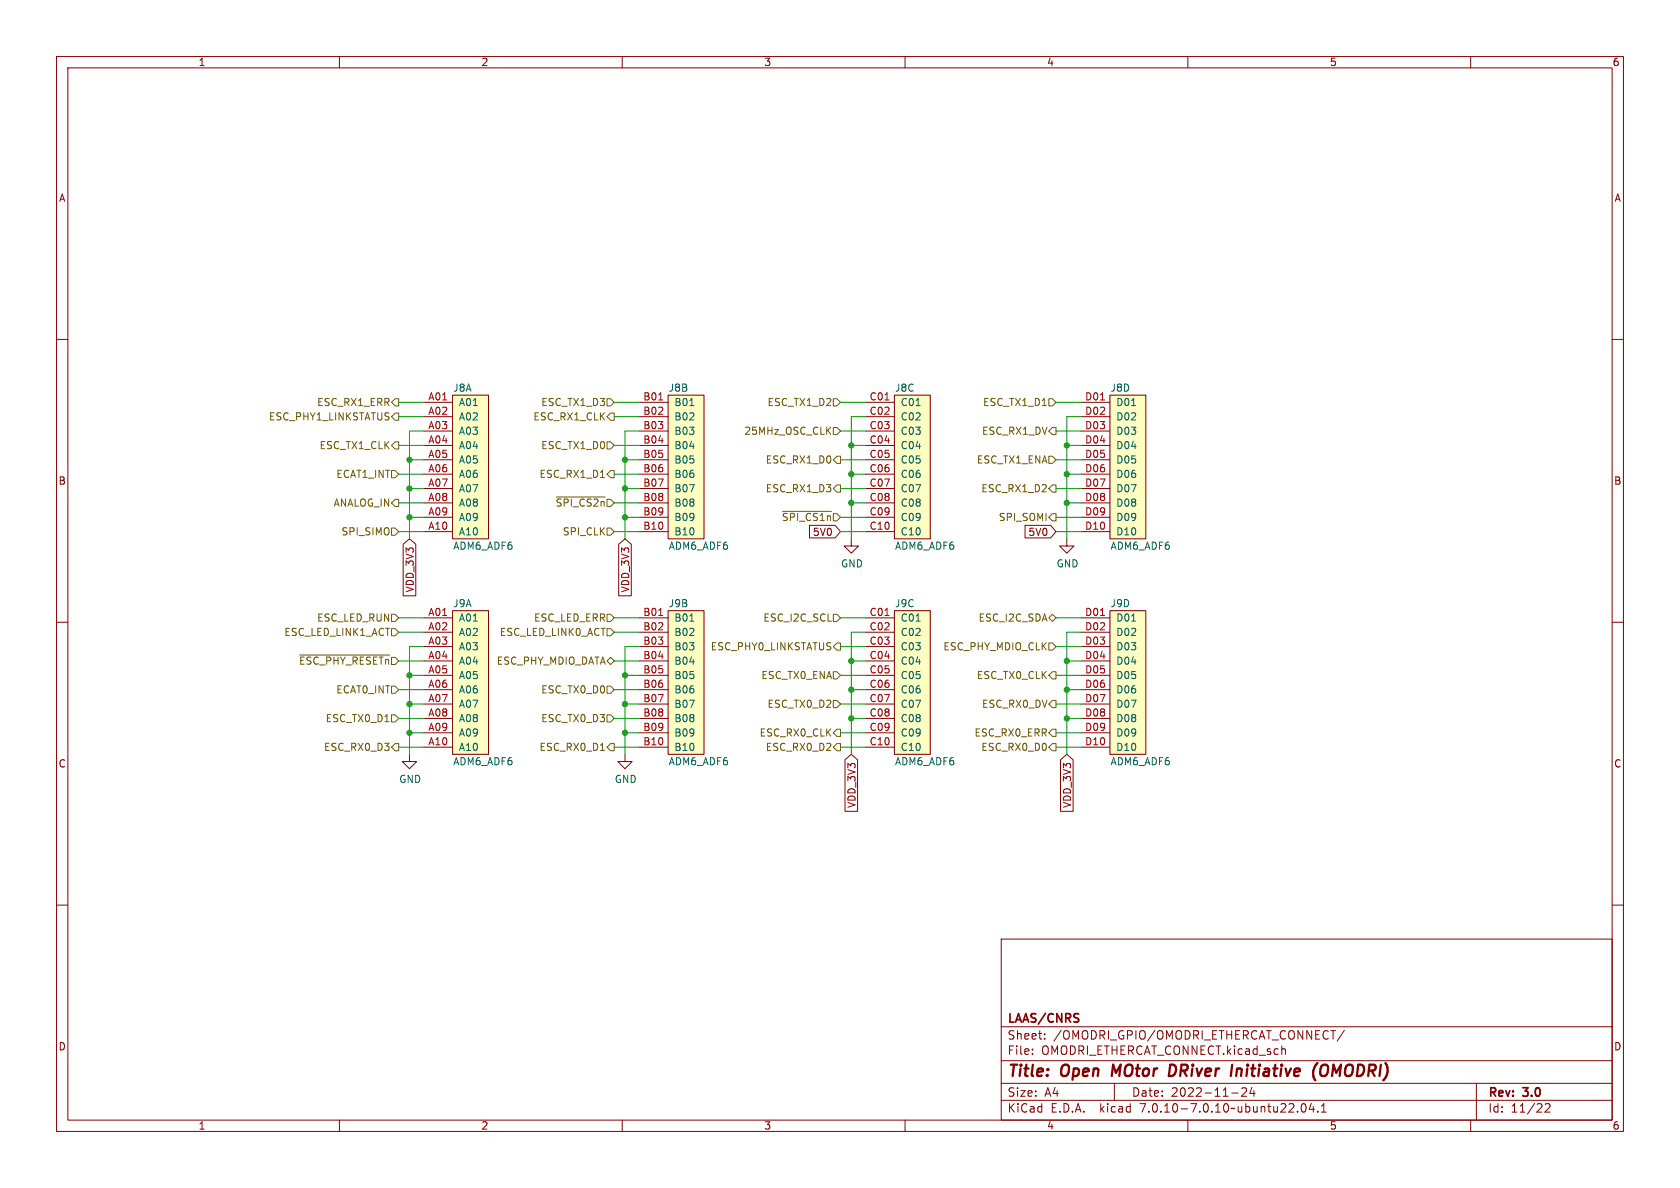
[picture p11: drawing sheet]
<svg xmlns="http://www.w3.org/2000/svg" width="297mm" height="210mm" viewBox="0 0 297 210" stroke-linecap="round" stroke-linejoin="round" font-family="sans-serif">
<g fill="none" stroke="#840000" stroke-width=".18">
<path d="M10 10h277v190h-277zM12 12h273v186h-273zM60 10v2M110 10v2M160 10v2M210 10v2M260 10v2M10 60h2M285 60h2M74.9 71.1h5.1M74.9 73.7h5.1M74.9 76.2h5.1"/>
<path d="M74.9 78.7h5.1M80 69.9h6.4v25.4h-6.4zM113 71.1h5.1M113 73.7h5.1M113 76.2h5.1M113 78.7h5.1M118.1 69.9h6.4v25.4h-6.4zM153 71.1h5.1M153 73.7h5.1M153 76.2h5.1M153 78.7h5.1M158.1 69.9h6.4v25.4h-6.4z"/>
<path d="M191.1 71.1h5.1M191.1 73.7h5.1M191.1 76.2h5.1M191.1 78.7h5.1M196.2 69.9h6.4v25.4h-6.4zM71.3 96.2l1.1-.9 1.1 .9v9.1h-2.2zM74.9 81.3h5.1M74.9 83.8h5.1M74.9 86.4h5.1M74.9 88.9h5.1M74.9 91.4h5.1M74.9 94h5.1"/>
<path d="M109.4 96.2l1.1-.9 1.1 .9v9.1h-2.2zM113 81.3h5.1M113 83.8h5.1M113 86.4h5.1M113 88.9h5.1M113 91.4h5.1M113 94h5.1M143.1 92.9h4.5l1 1.1-1 1.1h-4.5zM150.5 95.3v1.2h1.3l-1.3 1.3-1.3-1.3h1.3M153 81.3h5.1M153 83.8h5.1M153 86.4h5.1"/>
<path d="M153 88.9h5.1M153 91.4h5.1M153 94h5.1M181.2 92.9h4.5l1 1.1-1 1.1h-4.5zM188.6 95.3v1.2h1.3l-1.3 1.3-1.3-1.3h1.3M191.1 81.3h5.1M191.1 83.8h5.1M191.1 86.4h5.1M191.1 88.9h5.1M191.1 91.4h5.1M191.1 94h5.1M10 110h2"/>
<path d="M74.9 109.2h5.1M74.9 111.8h5.1M74.9 114.3h5.1M74.9 116.8h5.1M74.9 119.4h5.1M80 108h6.4v25.4h-6.4zM113 109.2h5.1M113 111.8h5.1M113 114.3h5.1M113 116.8h5.1M113 119.4h5.1M118.1 108h6.4v25.4h-6.4z"/>
<path d="M153 109.2h5.1M153 111.8h5.1M153 114.3h5.1M153 116.8h5.1M153 119.4h5.1M158.1 108h6.4v25.4h-6.4zM191.1 109.2h5.1M191.1 111.8h5.1M191.1 114.3h5.1M191.1 116.8h5.1M191.1 119.4h5.1M196.2 108h6.4v25.4h-6.4z"/>
<path d="M285 110h2M72.4 133.4v1.2h1.3l-1.3 1.3-1.3-1.3h1.3M74.9 121.9h5.1M74.9 124.5h5.1M74.9 127h5.1M74.9 129.5h5.1M74.9 132.1h5.1M110.5 133.4v1.2h1.3l-1.3 1.3-1.3-1.3h1.3M113 121.9h5.1M113 124.5h5.1M113 127h5.1M113 129.5h5.1"/>
<path d="M113 132.1h5.1M149.4 134.3l1.1-.9 1.1 .9v9.1h-2.2zM153 121.9h5.1M153 124.5h5.1M153 127h5.1M153 129.5h5.1M153 132.1h5.1M187.5 134.3l1.1-.9 1.1 .9v9.1h-2.2zM191.1 121.9h5.1M191.1 124.5h5.1M191.1 127h5.1M191.1 129.5h5.1"/>
<path d="M191.1 132.1h5.1M10 160h2M285 160h2M177 166h108v32h-108zM60 198v2M110 198v2M160 198v2M177 194.5h108M177 191.5h108M177 187.5h108M177 181.5h108M182.5 186.3v.1"/>
<path d="M182.5 185.5v.1M184.7 183.6v.1M184.7 182.8v.1M197 191.5v3M210 198v2M217.7 193.2h1.2M219.5 192.4l.6-.1 .2 .1 .1 .3-.9 1.1h.9M221.3 192.2l-.3 1.1h.9M221.7 192.8v1M227 185.4l.2 .2v.8M229.4 196.5v.1M230.2 195.2l.2-.1a.81 .81 0 0 1 .6 .6 .81 .81 0 0 1-.3 .8l-.2 .1a.81 .81 0 0 1-.3-1.4z"/>
<path d="M231.8 195l-.3 1.1h.9M232.2 195.6v1M233 196.5v.1M233.6 196.6h.9M233.6 195.5l.4-.4v1.5M237.7 182.1l-1.3 2M260 198v2M261 191.5v6.5M273.2 195.2l.5-.1 .3 .1v.3l-.9 1.1h.9"/>
</g>
<path d="M196.8 188.2l-.3 2M207.6 188.3l-.7-.1-.3 2h.5l.5-.3M218.7 188.9l-.2 1.3M219.3 188.9l-.6 .2M232.3 190.6l.2 .4M232.9 187.9l-.6 .9M234.6 188.3a.73 .73 0 0 0-1.1 .6l-.1 .6v.4l.2 .2a.71 .71 0 0 0 1-.2" fill="none" stroke="#840000" stroke-width=".4"/>
<g fill="#ffffc2" stroke="#ffffc2" stroke-width=".18">
<path d="M80 69.9h6.4v25.4h-6.4z"/>
<path d="M118.1 69.9h6.4v25.4h-6.4z"/>
<path d="M80 108h6.4v25.4h-6.4z"/>
<path d="M118.1 108h6.4v25.4h-6.4z"/>
<path d="M196.2 69.9h6.4v25.4h-6.4z"/>
<path d="M158.1 108h6.4v25.4h-6.4z"/>
<path d="M196.2 108h6.4v25.4h-6.4z"/>
<path d="M158.1 69.9h6.4v25.4h-6.4z"/>
</g>
<path d="M121.9 71.7h.8M162 71.7h.7M200.1 71.7h.7M121.9 109.8h.8M162 109.8h.7M200.1 109.8h.7" fill="none" stroke="#006464" stroke-width=".18"/>
<path d="M116.4 70.7h.8M156.5 70.7h.7M194.6 70.7h.7M116.4 108.8h.8M156.5 108.8h.7M194.6 108.8h.7" fill="none" stroke="#a90000" stroke-width=".18"/>
<g fill="none" stroke="#725600" stroke-width=".18">
<path d="M69.8 70.5h.7v1.3h-.7l-.6-.7zM69.8 73h.7v1.3h-.7l-.6-.6zM69.8 78.1h.7v1.3h-.7l-.6-.7zM107.3 78.1h.6l.7 .6-.7 .7h-.6zM107.3 70.5h.6l.7 .6-.7 .7h-.6zM107.9 73h.7v1.3h-.7l-.6-.6zM147.3 75.6h.7l.6 .6-.6 .6h-.7zM147.3 70.5h.7l.6 .6-.6 .7h-.7zM185.4 70.5h.7l.6 .6-.6 .7h-.7zM186.1 75.6h.6v1.2h-.6l-.7-.6zM69.2 83.2h.6l.7 .6-.7 .7h-.6zM69.2 93.3h.6l.7 .7-.7 .6h-.6z"/>
<path d="M69.8 88.3h.7v1.2h-.7l-.6-.6zM98.4 87.9h8.6M106.1 84.4h.8M107.3 93.3h.6l.7 .7-.7 .6h-.6zM107.9 83.2h.7v1.3h-.7l-.6-.7zM138.4 90.4h8.6M148 85.7h.6v1.3h-.6l-.7-.6zM148 80.6h.6v1.3h-.6l-.7-.6zM185.4 80.6h.7l.6 .7-.6 .6h-.7zM186.1 90.8h.6v1.3h-.6l-.7-.7zM186.1 85.7h.6v1.3h-.6l-.7-.6zM53 115.8h15.9"/>
<path d="M69.2 108.6h.6l.7 .6-.7 .7h-.6zM69.2 111.1h.6l.7 .7-.7 .6h-.6zM107.3 111.1h.6l.7 .7-.7 .6h-.6zM107.3 116.8l.6-.6 .7 .6-.7 .7zM107.3 108.6h.6l.7 .6-.7 .7h-.6zM147.3 108.6h.7l.6 .6-.6 .7h-.7zM147.3 118.7h.7l.6 .7-.6 .6h-.7zM148 113.7h.6v1.2h-.6l-.7-.6zM185.4 109.2l.7-.6 .6 .6-.6 .7zM185.4 113.7h.7l.6 .6-.6 .6h-.7zM186.1 118.7h.6v1.3h-.6l-.7-.6zM69.2 121.3h.6l.7 .6-.7 .7h-.6z"/>
<path d="M69.2 126.4h.6l.7 .6-.7 .6h-.6zM69.8 131.4h.7v1.3h-.7l-.6-.6zM106.1 132.7h.8M107.3 121.3h.6l.7 .6-.7 .7h-.6zM107.3 126.4h.6l.7 .6-.7 .6h-.6zM107.9 131.4h.7v1.3h-.7l-.6-.6zM147.3 123.8h.7l.6 .7-.6 .6h-.7zM148 128.9h.6v1.3h-.6l-.7-.7zM148 131.4h.6v1.3h-.6l-.7-.6zM186.1 131.4h.6v1.3h-.6l-.7-.6zM186.1 123.8h.6v1.3h-.6l-.7-.6zM186.1 128.9h.6v1.3h-.6l-.7-.7z"/>
</g>
<g fill="none" stroke="#009600" stroke-width=".18">
<path d="M70.5 78.7h4.4M70.5 73.7h4.4M70.5 71.1h4.4M74.9 76.2h-2.5v19.1M108.6 78.7h4.4M108.6 73.7h4.4M108.6 71.1h4.4M113 76.2h-2.5v19.1M148.6 76.2h4.4M148.6 71.1h4.4M150.5 78.7h2.5M153 73.7h-2.5v21.6"/>
<path d="M186.7 76.2h4.4M186.7 71.1h4.4M188.6 78.7h2.5M191.1 73.7h-2.5v21.6M70.5 94h4.4M70.5 83.8h4.4M70.5 88.9h4.4M72.4 81.3h2.5M72.4 86.4h2.5M72.4 91.4h2.5M108.6 94h4.4M108.6 83.8h4.4"/>
<path d="M108.6 88.9h4.4M110.5 81.3h2.5M110.5 86.4h2.5M110.5 91.4h2.5M148.6 94h4.4M148.6 81.3h4.4M148.6 86.4h4.4M148.6 91.4h4.4M150.5 83.8h2.5M150.5 88.9h2.5M186.7 94h4.4M186.7 81.3h4.4"/>
<path d="M186.7 86.4h4.4M186.7 91.4h4.4M188.6 83.8h2.5M188.6 88.9h2.5M70.5 109.2h4.4M70.5 111.8h4.4M70.5 116.8h4.4M72.4 119.4h2.5M74.9 114.3h-2.5v19.1M108.6 109.2h4.4M108.6 111.8h4.4M108.6 116.8h4.4"/>
<path d="M110.5 119.4h2.5M113 114.3h-2.5v19.1M148.6 114.3h4.4M148.6 109.2h4.4M148.6 119.4h4.4M150.5 116.8h2.5M153 111.8h-2.5v21.6M186.7 114.3h4.4M186.7 109.2h4.4M186.7 119.4h4.4M188.6 116.8h2.5M191.1 111.8h-2.5v21.6"/>
<path d="M70.5 132.1h4.4M70.5 127h4.4M70.5 121.9h4.4M72.4 129.5h2.5M72.4 124.5h2.5M108.6 132.1h4.4M108.6 127h4.4M108.6 121.9h4.4M110.5 129.5h2.5M110.5 124.5h2.5M148.6 132.1h4.4M148.6 129.5h4.4"/>
<path d="M148.6 124.5h4.4M150.5 127h2.5M150.5 121.9h2.5M186.7 132.1h4.4M186.7 129.5h4.4M186.7 124.5h4.4M188.6 127h2.5M188.6 121.9h2.5"/>
</g>
<g fill="#009600" stroke="#009600" stroke-width=".18">
<circle cx="110.5" cy="119.4" r=".46"/>
<circle cx="110.5" cy="124.5" r=".46"/>
<circle cx="110.5" cy="91.4" r=".46"/>
<circle cx="150.5" cy="78.7" r=".46"/>
<circle cx="110.5" cy="86.4" r=".46"/>
<circle cx="150.5" cy="88.9" r=".46"/>
<circle cx="188.6" cy="83.8" r=".46"/>
<circle cx="188.6" cy="88.9" r=".46"/>
<circle cx="188.6" cy="78.7" r=".46"/>
<circle cx="150.5" cy="83.8" r=".46"/>
<circle cx="72.4" cy="91.4" r=".46"/>
<circle cx="72.4" cy="86.4" r=".46"/>
<circle cx="72.4" cy="81.3" r=".46"/>
<circle cx="110.5" cy="81.3" r=".46"/>
<circle cx="150.5" cy="127" r=".46"/>
<circle cx="150.5" cy="121.9" r=".46"/>
<circle cx="188.6" cy="127" r=".46"/>
<circle cx="188.6" cy="121.9" r=".46"/>
<circle cx="188.6" cy="116.8" r=".46"/>
<circle cx="150.5" cy="116.8" r=".46"/>
<circle cx="72.4" cy="129.5" r=".46"/>
<circle cx="110.5" cy="129.5" r=".46"/>
<circle cx="72.4" cy="119.4" r=".46"/>
<circle cx="72.4" cy="124.5" r=".46"/>
</g>
<g font-size="2.8" fill="#840000">
<text x="178" y="190.9">Title:</text>
<text x="187.7" y="190.9">Open</text>
<text x="197.4" y="190.9">MOtor</text>
<text x="208.3" y="190.9">DRiver</text>
<text x="220.1" y="190.9">Initiative</text>
<text x="235.3" y="190.9">(OMODRI)</text>
</g>
<g font-size="2.1" fill="#840000">
<text x="178" y="184">Sheet:</text>
<text x="178" y="181.2">LAAS/CNRS</text>
<text x="186.2" y="184">/OMODRI_GPIO/OMODRI_ETHERCAT_CONNECT/</text>
<text x="178" y="186.7">File:</text>
<text x="184.1" y="186.7">OMODRI_ETHERCAT_CONNECT.kicad_sch</text>
<text x="178" y="196.9">KiCad</text>
<text x="178" y="194.1">Size:</text>
<text x="184.7" y="194.1">A4</text>
<text x="185.7" y="196.9">E.D.A.</text>
<text x="194.6" y="196.9">kicad</text>
<text x="200" y="194.1">Date:</text>
<text x="201.8" y="196.9">7.0.10-7.0.10~ubuntu22.04.1</text>
<text x="207" y="194.1">2022-11-24</text>
<text x="263" y="194.3">Rev:</text>
<text x="263" y="196.9">Id:</text>
<text x="267.1" y="196.9">11/22</text>
<text x="269.4" y="194.3">3.0</text>
</g>
<g font-size="1.8" fill="#840000">
<text x="35" y="11.9">1</text>
<text x="85" y="11.9">2</text>
<text x="135" y="11.9">3</text>
<text x="185" y="11.9">4</text>
<text x="235" y="11.9">5</text>
<text x="285" y="11.9">6</text>
<text x="10.3" y="35.9">A</text>
<text x="285.3" y="35.9">A</text>
<text x="10.3" y="85.9">B</text>
<text x="285.3" y="85.9">B</text>
<text x="143.6" y="94.9">5V0</text>
<text x="181.7" y="94.9">5V0</text>
<text x="73.3" y="104.8" transform="rotate(-90 73.3 104.8)">VDD_3V3</text>
<text x="111.4" y="104.8" transform="rotate(-90 111.4 104.8)">VDD_3V3</text>
<text x="10.3" y="135.9">C</text>
<text x="285.3" y="135.9">C</text>
<text x="151.4" y="142.9" transform="rotate(-90 151.4 142.9)">VDD_3V3</text>
<text x="189.5" y="142.9" transform="rotate(-90 189.5 142.9)">VDD_3V3</text>
<text x="10.3" y="185.9">D</text>
<text x="285.3" y="185.9">D</text>
<text x="35" y="199.9">1</text>
<text x="85" y="199.9">2</text>
<text x="135" y="199.9">3</text>
<text x="185" y="199.9">4</text>
<text x="235" y="199.9">5</text>
<text x="285" y="199.9">6</text>
</g>
<g font-size="1.8" fill="#725600">
<text x="56" y="72">ESC_RX1_ERR</text>
<text x="95.6" y="72">ESC_TX1_D3</text>
<text x="135.6" y="72">ESC_TX1_D2</text>
<text x="173.7" y="72">ESC_TX1_D1</text>
<text x="47.4" y="74.5">ESC_PHY1_LINKSTATUS</text>
<text x="94.2" y="74.5">ESC_RX1_CLK</text>
<text x="131.5" y="77.1">25MHz_OSC_CLK</text>
<text x="173.5" y="77.1">ESC_RX1_DV</text>
<text x="56.4" y="79.6">ESC_TX1_CLK</text>
<text x="95.6" y="79.6">ESC_TX1_D0</text>
<text x="135.3" y="82.1">ESC_RX1_D0</text>
<text x="172.6" y="82.1">ESC_TX1_ENA</text>
<text x="58.9" y="89.8">ANALOG_IN</text>
<text x="59.4" y="84.7">ECAT1_INT</text>
<text x="95.3" y="84.7">ESC_RX1_D1</text>
<text x="98.1" y="89.8">~{SPI_CS2n}</text>
<text x="135.3" y="87.2">ESC_RX1_D3</text>
<text x="173.4" y="87.2">ESC_RX1_D2</text>
<text x="60.3" y="94.8">SPI_SIMO</text>
<text x="99.4" y="94.8">SPI_CLK</text>
<text x="138.1" y="92.3">~{SPI_CS1n}</text>
<text x="176.5" y="92.3">SPI_SOMI</text>
<text x="50.2" y="112.6">ESC_LED_LINK1_ACT</text>
<text x="56" y="110.1">ESC_LED_RUN</text>
<text x="88.3" y="112.6">ESC_LED_LINK0_ACT</text>
<text x="94.3" y="110.1">ESC_LED_ERR</text>
<text x="134.9" y="110.1">ESC_I2C_SCL</text>
<text x="172.9" y="110.1">ESC_I2C_SDA</text>
<text x="52.8" y="117.7">~{ESC_PHY_RESETn}</text>
<text x="87.7" y="117.7">ESC_PHY_MDIO_DATA</text>
<text x="125.5" y="115.2">ESC_PHY0_LINKSTATUS</text>
<text x="166.7" y="115.2">ESC_PHY_MDIO_CLK</text>
<text x="59.4" y="122.8">ECAT0_INT</text>
<text x="95.6" y="122.8">ESC_TX0_D0</text>
<text x="134.5" y="120.2">ESC_TX0_ENA</text>
<text x="135.6" y="125.3">ESC_TX0_D2</text>
<text x="172.6" y="120.2">ESC_TX0_CLK</text>
<text x="173.5" y="125.3">ESC_RX0_DV</text>
<text x="57.5" y="127.9">ESC_TX0_D1</text>
<text x="95.6" y="127.9">ESC_TX0_D3</text>
<text x="134.2" y="130.4">ESC_RX0_CLK</text>
<text x="172.2" y="130.4">ESC_RX0_ERR</text>
<text x="57.2" y="132.9">ESC_RX0_D3</text>
<text x="95.3" y="132.9">ESC_RX0_D1</text>
<text x="135.3" y="132.9">ESC_RX0_D2</text>
<text x="173.4" y="132.9">ESC_RX0_D0</text>
</g>
<g font-size="1.8" fill="#a90000">
<text x="75.6" y="70.9">A01</text>
<text x="113.6" y="70.9">B01</text>
<text x="153.6" y="70.9">C01</text>
<text x="191.7" y="70.9">D01</text>
<text x="75.6" y="73.4">A02</text>
<text x="75.6" y="75.9">A03</text>
<text x="113.6" y="73.4">B02</text>
<text x="113.6" y="75.9">B03</text>
<text x="153.6" y="73.4">C02</text>
<text x="153.6" y="75.9">C03</text>
<text x="191.7" y="73.4">D02</text>
<text x="191.7" y="75.9">D03</text>
<text x="75.6" y="78.5">A04</text>
<text x="75.6" y="81">A05</text>
<text x="75.6" y="83.6">A06</text>
<text x="113.6" y="78.5">B04</text>
<text x="113.6" y="81">B05</text>
<text x="113.6" y="83.6">B06</text>
<text x="153.6" y="78.5">C04</text>
<text x="153.6" y="81">C05</text>
<text x="153.6" y="83.6">C06</text>
<text x="191.7" y="78.5">D04</text>
<text x="191.7" y="81">D05</text>
<text x="191.7" y="83.6">D06</text>
<text x="75.6" y="86.1">A07</text>
<text x="75.6" y="88.6">A08</text>
<text x="113.6" y="86.1">B07</text>
<text x="113.6" y="88.6">B08</text>
<text x="153.6" y="86.1">C07</text>
<text x="153.6" y="88.6">C08</text>
<text x="191.7" y="86.1">D07</text>
<text x="191.7" y="88.6">D08</text>
<text x="75.6" y="91.2">A09</text>
<text x="75.6" y="93.7">A10</text>
<text x="113.6" y="91.2">B09</text>
<text x="113.6" y="93.7">B10</text>
<text x="153.6" y="91.2">C09</text>
<text x="153.6" y="93.7">C10</text>
<text x="191.7" y="91.2">D09</text>
<text x="191.7" y="93.7">D10</text>
<text x="75.6" y="109">A01</text>
<text x="75.6" y="111.5">A02</text>
<text x="113.6" y="109">B01</text>
<text x="113.6" y="111.5">B02</text>
<text x="153.6" y="109">C01</text>
<text x="153.6" y="111.5">C02</text>
<text x="191.7" y="109">D01</text>
<text x="191.7" y="111.5">D02</text>
<text x="75.6" y="114">A03</text>
<text x="75.6" y="116.6">A04</text>
<text x="75.6" y="119.1">A05</text>
<text x="113.6" y="114">B03</text>
<text x="113.6" y="116.6">B04</text>
<text x="113.6" y="119.1">B05</text>
<text x="153.6" y="114">C03</text>
<text x="153.6" y="116.6">C04</text>
<text x="153.6" y="119.1">C05</text>
<text x="191.7" y="114">D03</text>
<text x="191.7" y="116.6">D04</text>
<text x="191.7" y="119.1">D05</text>
<text x="75.6" y="121.7">A06</text>
<text x="75.6" y="124.2">A07</text>
<text x="113.6" y="121.7">B06</text>
<text x="113.6" y="124.2">B07</text>
<text x="153.6" y="121.7">C06</text>
<text x="153.6" y="124.2">C07</text>
<text x="191.7" y="121.7">D06</text>
<text x="191.7" y="124.2">D07</text>
<text x="75.6" y="126.7">A08</text>
<text x="75.6" y="129.3">A09</text>
<text x="75.6" y="131.8">A10</text>
<text x="113.6" y="126.7">B08</text>
<text x="113.6" y="129.3">B09</text>
<text x="113.6" y="131.8">B10</text>
<text x="153.6" y="126.7">C08</text>
<text x="153.6" y="129.3">C09</text>
<text x="153.6" y="131.8">C10</text>
<text x="191.7" y="126.7">D08</text>
<text x="191.7" y="129.3">D09</text>
<text x="191.7" y="131.8">D10</text>
</g>
<g font-size="1.8" fill="#006464">
<text x="80" y="69.4">J8A</text>
<text x="81" y="72">A01</text>
<text x="118.1" y="69.4">J8B</text>
<text x="119.1" y="72">B01</text>
<text x="158.1" y="69.4">J8C</text>
<text x="159.1" y="72">C01</text>
<text x="196.2" y="69.4">J8D</text>
<text x="197.2" y="72">D01</text>
<text x="81" y="74.5">A02</text>
<text x="81" y="77.1">A03</text>
<text x="119.1" y="74.5">B02</text>
<text x="119.1" y="77.1">B03</text>
<text x="159.1" y="74.5">C02</text>
<text x="159.1" y="77.1">C03</text>
<text x="197.2" y="74.5">D02</text>
<text x="197.2" y="77.1">D03</text>
<text x="81" y="79.6">A04</text>
<text x="81" y="82.1">A05</text>
<text x="119.1" y="79.6">B04</text>
<text x="119.1" y="82.1">B05</text>
<text x="159.1" y="79.6">C04</text>
<text x="159.1" y="82.1">C05</text>
<text x="197.2" y="79.6">D04</text>
<text x="197.2" y="82.1">D05</text>
<text x="81" y="84.7">A06</text>
<text x="81" y="87.2">A07</text>
<text x="81" y="89.8">A08</text>
<text x="119.1" y="84.7">B06</text>
<text x="119.1" y="87.2">B07</text>
<text x="119.1" y="89.8">B08</text>
<text x="159.1" y="84.7">C06</text>
<text x="159.1" y="87.2">C07</text>
<text x="159.1" y="89.8">C08</text>
<text x="197.2" y="84.7">D06</text>
<text x="197.2" y="87.2">D07</text>
<text x="197.2" y="89.8">D08</text>
<text x="81" y="92.3">A09</text>
<text x="81" y="94.8">A10</text>
<text x="119.1" y="92.3">B09</text>
<text x="119.1" y="94.8">B10</text>
<text x="159.1" y="92.3">C09</text>
<text x="159.1" y="94.8">C10</text>
<text x="197.2" y="92.3">D09</text>
<text x="197.2" y="94.8">D10</text>
<text x="80" y="97.4">ADM6_ADF6</text>
<text x="118.1" y="97.4">ADM6_ADF6</text>
<text x="148.6" y="100.5">GND</text>
<text x="158.1" y="97.4">ADM6_ADF6</text>
<text x="186.7" y="100.5">GND</text>
<text x="196.2" y="97.4">ADM6_ADF6</text>
<text x="80" y="107.5">J9A</text>
<text x="118.1" y="107.5">J9B</text>
<text x="158.1" y="107.5">J9C</text>
<text x="196.2" y="107.5">J9D</text>
<text x="81" y="110.1">A01</text>
<text x="81" y="112.6">A02</text>
<text x="119.1" y="110.1">B01</text>
<text x="119.1" y="112.6">B02</text>
<text x="159.1" y="110.1">C01</text>
<text x="159.1" y="112.6">C02</text>
<text x="197.2" y="110.1">D01</text>
<text x="197.2" y="112.6">D02</text>
<text x="81" y="115.2">A03</text>
<text x="81" y="117.7">A04</text>
<text x="119.1" y="115.2">B03</text>
<text x="119.1" y="117.7">B04</text>
<text x="159.1" y="115.2">C03</text>
<text x="159.1" y="117.7">C04</text>
<text x="197.2" y="115.2">D03</text>
<text x="197.2" y="117.7">D04</text>
<text x="81" y="120.2">A05</text>
<text x="81" y="122.8">A06</text>
<text x="81" y="125.3">A07</text>
<text x="119.1" y="120.2">B05</text>
<text x="119.1" y="122.8">B06</text>
<text x="119.1" y="125.3">B07</text>
<text x="159.1" y="120.2">C05</text>
<text x="159.1" y="122.8">C06</text>
<text x="159.1" y="125.3">C07</text>
<text x="197.2" y="120.2">D05</text>
<text x="197.2" y="122.8">D06</text>
<text x="197.2" y="125.3">D07</text>
<text x="81" y="127.9">A08</text>
<text x="81" y="130.4">A09</text>
<text x="119.1" y="127.9">B08</text>
<text x="119.1" y="130.4">B09</text>
<text x="159.1" y="127.9">C08</text>
<text x="159.1" y="130.4">C09</text>
<text x="197.2" y="127.9">D08</text>
<text x="197.2" y="130.4">D09</text>
<text x="80" y="135.5">ADM6_ADF6</text>
<text x="81" y="132.9">A10</text>
<text x="118.1" y="135.5">ADM6_ADF6</text>
<text x="119.1" y="132.9">B10</text>
<text x="158.1" y="135.5">ADM6_ADF6</text>
<text x="159.1" y="132.9">C10</text>
<text x="196.2" y="135.5">ADM6_ADF6</text>
<text x="197.2" y="132.9">D10</text>
<text x="70.5" y="138.6">GND</text>
<text x="108.6" y="138.6">GND</text>
</g>
</svg>
